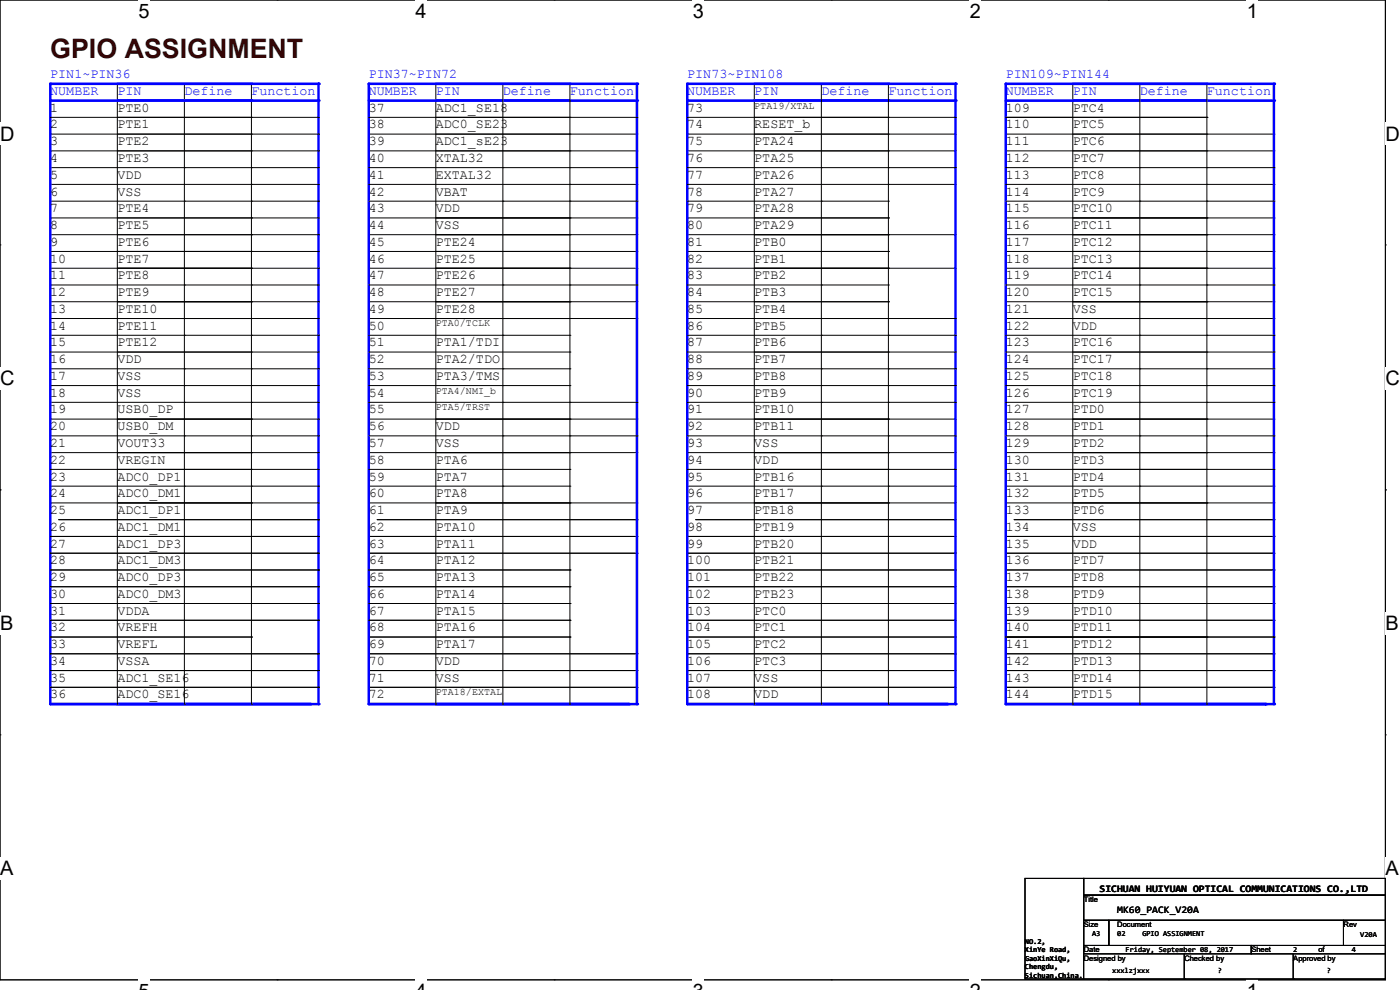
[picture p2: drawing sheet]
<svg xmlns="http://www.w3.org/2000/svg" width="297mm" height="210mm" viewBox="0 0 297 210" stroke-linecap="round" stroke-linejoin="round" font-family="sans-serif">
<path d="M0 0h293.9v207.8h-293.9z" fill="none" stroke="#000" stroke-width=".21"/>
<g fill="#fff">
<path d="M29.4 0h2.3v4.7h-2.3z"/>
<path d="M29.4 207.8h2.3v2.2h-2.3z"/>
</g>
<path d="M58.8 0h.1M58.8 207.8h.1" fill="none" stroke="#000" stroke-width=".21"/>
<g fill="#fff">
<path d="M88.2 0h2.3v4.7h-2.3z"/>
<path d="M88.2 207.8h2.3v2.2h-2.3z"/>
</g>
<path d="M117.6 0h.1M117.6 207.8h.1" fill="none" stroke="#000" stroke-width=".21"/>
<g fill="#fff">
<path d="M146.9 0h2.4v4.7h-2.4z"/>
<path d="M146.9 207.8h2.4v2.2h-2.4z"/>
</g>
<path d="M176.3 0h.1M176.3 207.8h.1" fill="none" stroke="#000" stroke-width=".21"/>
<g fill="#fff">
<path d="M205.7 0h2.4v4.7h-2.4z"/>
<path d="M205.7 207.8h2.4v2.2h-2.4z"/>
</g>
<path d="M235.1 0h.1M235.1 207.8h.1" fill="none" stroke="#000" stroke-width=".21"/>
<g fill="#fff">
<path d="M264.5 0h2.4v4.7h-2.4z"/>
<path d="M264.5 207.8h2.4v2.2h-2.4z"/>
<path d="M0 26h3.1v4.7h-3.1z"/>
<path d="M293.9 26h3.1v4.7h-3.1z"/>
<path d="M0 77.9h3.1v4.8h-3.1z"/>
<path d="M293.9 77.9h3.1v4.8h-3.1z"/>
</g>
<path d="M0 52h.1M293.9 52h.1" fill="none" stroke="#000" stroke-width=".21"/>
<g fill="#fff">
<path d="M0 129.9h2.8v4.7h-2.8z"/>
<path d="M293.9 129.9h2.8v4.7h-2.8z"/>
</g>
<path d="M0 103.9h.1M293.9 103.9h.1" fill="none" stroke="#000" stroke-width=".21"/>
<g fill="#fff">
<path d="M0 181.9h2.8v4.7h-2.8z"/>
<path d="M293.9 181.9h2.8v4.7h-2.8z"/>
</g>
<path d="M10.7 92.5h28.4M10.7 85.3h28.4M24.9 88.9h28.4M24.9 96h28.4M39.1 92.5h.1M39.1 85.3h.1M53.3 88.9h.1M53.3 96h.1M0 155.9h.1M293.9 155.9h.1" fill="none" stroke="#000" stroke-width=".21"/>
<path d="M24.9 17.8h42.7" fill="none" stroke="#00f" stroke-width=".53"/>
<circle cx="67.6" cy="17.8" r=".26" fill="#00f"/>
<path d="M24.9 17.8h.1M24.9 17.8v92.4" fill="none" stroke="#000" stroke-width=".21"/>
<path d="M24.9 21.3h42.7" fill="none" stroke="#00f" stroke-width=".53"/>
<circle cx="67.6" cy="21.3" r=".26" fill="#00f"/>
<path d="M67.6 17.8v131.6" fill="none" stroke="#00f" stroke-width=".53"/>
<circle cx="67.6" cy="17.8" r=".26" fill="#00f"/>
<g fill="none" stroke="#000" stroke-width=".21">
<path d="M39.1 17.8h.1M39.1 17.8v92.4M53.3 17.8h.1M53.3 17.8v92.4M10.7 35.6h28.4M10.7 39.1h42.6M10.7 28.4h56.9M10.7 32h56.9M24.9 24.9h42.7M39.1 35.6h.1M53.3 39.1h.1M53.3 28.4h.1"/>
<path d="M53.3 32h.1M53.3 35.6h14.3M67.6 24.9h.1M67.6 35.6h.1M67.6 28.4h.1M67.6 32h.1M10.7 42.7h28.4M10.7 46.2h42.6M10.7 49.8h42.6M10.7 53.3h56.9M10.7 56.9h56.9M39.1 42.7h.1"/>
<path d="M53.3 46.2h.1M53.3 49.8h.1M53.3 53.3h.1M53.3 56.9h.1M53.3 42.7h14.3M67.6 42.7h.1M67.6 53.3h.1M67.6 56.9h.1M10.7 60.5h28.4M10.7 64h56.9M10.7 67.6h56.9M10.7 71.1h28.4"/>
<path d="M10.7 78.2h28.4M24.9 74.7h42.7M39.1 60.5h.1M39.1 71.1h.1M39.1 78.2h.1M53.3 64h.1M53.3 67.6h.1M53.3 60.5h14.3M53.3 71.1h14.3M53.3 78.2h14.3M67.6 78.2h.1M67.6 71.1h.1"/>
<path d="M67.6 74.7h.1M67.6 60.5h.1M67.6 64h.1M67.6 67.6h.1M10.7 81.8h28.4M10.7 88.9h56.9M10.7 96h56.9M24.9 99.6h42.7M39.1 81.8h.1M53.3 88.9h.1M53.3 96h.1M53.3 81.8h14.3"/>
<path d="M53.3 92.5h14.3M53.3 85.3h14.3M67.6 99.6h.1M67.6 92.5h.1M67.6 85.3h.1M67.6 81.8h.1M67.6 88.9h.1M67.6 96h.1M10.7 106.7h56.9M10.7 103.1h42.6M39.1 103.1h.1M53.3 106.7h.1"/>
<path d="M53.3 103.1h.1M67.6 106.7h.1"/>
</g>
<path d="M10.7 17.8h42.6" fill="none" stroke="#00f" stroke-width=".53"/>
<circle cx="53.3" cy="17.8" r=".26" fill="#00f"/>
<path d="M10.7 17.8v131.6" fill="none" stroke="#00f" stroke-width=".53"/>
<circle cx="10.7" cy="17.8" r=".26" fill="#00f"/>
<path d="M10.7 21.3h42.6" fill="none" stroke="#00f" stroke-width=".53"/>
<circle cx="53.3" cy="21.3" r=".26" fill="#00f"/>
<g fill="none" stroke="#000" stroke-width=".21">
<path d="M10.7 24.9h42.6M39.1 35.6h14.2M53.3 24.9h.1M53.3 35.6h.1M39.1 42.7h14.2M53.3 42.7h.1M10.7 74.7h42.6M39.1 78.2h14.2M39.1 71.1h14.2M39.1 60.5h14.2M53.3 78.2h.1M53.3 71.1h.1"/>
<path d="M53.3 74.7h.1M53.3 60.5h.1M10.7 99.6h42.6M39.1 92.5h14.2M39.1 85.3h14.2M39.1 81.8h14.2M53.3 99.6h.1M53.3 92.5h.1M53.3 85.3h.1M53.3 81.8h.1M10.7 117.3h56.9M10.7 113.8h56.9"/>
<path d="M67.6 117.3h.1M67.6 113.8h.1M10.7 120.9h56.9M10.7 135.1h42.6M10.7 138.7h56.9M10.7 124.5h56.9M10.7 128h56.9M10.7 131.6h56.9M53.3 135.1h.1M67.6 120.9h.1M67.6 138.7h.1M67.6 124.5h.1"/>
<path d="M67.6 128h.1M67.6 131.6h.1M10.7 142.2h56.9M10.7 145.8h56.9M10.7 149.4h56.9M65.8 149.4h.1M67.6 142.2h.1M67.6 145.8h.1M67.6 149.4h.1"/>
</g>
<path d="M10.7 149.4h55.1" fill="none" stroke="#00f" stroke-width=".53"/>
<circle cx="65.8" cy="149.4" r=".26" fill="#00f"/>
<path d="M24.9 149.4h42.7" fill="none" stroke="#00f" stroke-width=".53"/>
<circle cx="67.6" cy="149.4" r=".26" fill="#00f"/>
<path d="M10.7 149.4h55.1M65.8 149.4h.1" fill="none" stroke="#000" stroke-width=".21"/>
<path d="M10.7 149.4h55.1" fill="none" stroke="#00f" stroke-width=".53"/>
<circle cx="65.8" cy="149.4" r=".26" fill="#00f"/>
<g fill="none" stroke="#000" stroke-width=".21">
<path d="M53.3 39.1h14.3M67.6 39.1h.1M12.4 110.2h55.2M24.9 110.2v39.2M39.1 110.2v39.2M53.3 110.2v39.2M53.3 103.1h14.3M67.6 110.2h.1M67.6 103.1h.1M78.2 117.3h56.9M78.2 113.8h56.9M135.1 117.3h.1"/>
<path d="M135.1 113.8h.1M78.2 135.1h42.7M78.2 138.7h56.9M120.9 135.1h.1M135.1 138.7h.1M24.9 149.4h.1M39.1 149.4h.1M53.3 149.4h.1M78.2 142.2h56.9M78.2 145.8h56.9M78.2 149.4h56.9M133.3 149.4h.1"/>
<path d="M135.1 142.2h.1M135.1 145.8h.1M135.1 149.4h.1"/>
</g>
<path d="M78.2 149.4h55.1" fill="none" stroke="#00f" stroke-width=".53"/>
<circle cx="133.3" cy="149.4" r=".26" fill="#00f"/>
<path d="M92.5 149.4h42.6" fill="none" stroke="#00f" stroke-width=".53"/>
<circle cx="135.1" cy="149.4" r=".26" fill="#00f"/>
<path d="M78.2 149.4h55.1M133.3 149.4h.1" fill="none" stroke="#000" stroke-width=".21"/>
<path d="M78.2 149.4h55.1" fill="none" stroke="#00f" stroke-width=".53"/>
<circle cx="133.3" cy="149.4" r=".26" fill="#00f"/>
<g fill="none" stroke="#000" stroke-width=".21">
<path d="M78.2 28.4h56.9M78.2 32h56.9M120.9 28.4h.1M120.9 32h.1M120.9 39.1h14.2M135.1 39.1h.1M135.1 28.4h.1M135.1 32h.1M78.2 46.2h56.9M78.2 49.8h56.9M78.2 53.3h56.9M78.2 56.9h56.9"/>
<path d="M120.9 46.2h.1M120.9 49.8h.1M120.9 53.3h.1M120.9 56.9h.1M135.1 46.2h.1M135.1 49.8h.1M135.1 53.3h.1M135.1 56.9h.1M78.2 64h56.9M78.2 67.6h56.9M120.9 64h.1M120.9 67.6h.1"/>
<path d="M135.1 64h.1M135.1 67.6h.1M78.2 88.9h56.9M78.2 96h56.9M120.9 88.9h.1M120.9 96h.1M135.1 88.9h.1M135.1 96h.1M78.2 106.7h56.9M78.2 103.1h42.7M80 110.2h55.1M92.5 110.2v39.2"/>
<path d="M106.7 103.1h.1M106.7 110.2v39.2M120.9 106.7h.1M120.9 103.1h.1M120.9 110.2v39.2M135.1 110.2h.1M135.1 106.7h.1M92.5 149.4h.1M106.7 149.4h.1M120.9 149.4h.1"/>
</g>
<path d="M78.2 17.8v131.6" fill="none" stroke="#00f" stroke-width=".53"/>
<circle cx="78.2" cy="17.8" r=".26" fill="#00f"/>
<path d="M78.2 21.3h42.7" fill="none" stroke="#00f" stroke-width=".53"/>
<circle cx="120.9" cy="21.3" r=".26" fill="#00f"/>
<g fill="none" stroke="#000" stroke-width=".21">
<path d="M92.5 17.8h.1M92.5 17.8v92.4M78.2 24.9h42.7M106.7 35.6h14.2M120.9 24.9h.1M120.9 35.6h.1M106.7 42.7h14.2M120.9 42.7h.1M78.2 74.7h42.7M106.7 78.2h14.2M106.7 71.1h14.2M106.7 60.5h14.2"/>
<path d="M120.9 78.2h.1M120.9 71.1h.1M120.9 74.7h.1M120.9 60.5h.1M78.2 99.6h42.7M78.2 92.5h42.7M78.2 85.3h42.7M92.5 88.9h28.4M92.5 96h28.4M106.7 92.5h.1M106.7 85.3h.1M106.7 81.8h14.2"/>
<path d="M120.9 99.6h.1M120.9 92.5h.1M120.9 85.3h.1M120.9 81.8h.1M120.9 88.9h.1M120.9 96h.1"/>
</g>
<path d="M92.5 21.3h42.6" fill="none" stroke="#00f" stroke-width=".53"/>
<circle cx="135.1" cy="21.3" r=".26" fill="#00f"/>
<path d="M135.1 17.8v131.6" fill="none" stroke="#00f" stroke-width=".53"/>
<circle cx="135.1" cy="17.8" r=".26" fill="#00f"/>
<g fill="none" stroke="#000" stroke-width=".21">
<path d="M106.7 17.8h.1M106.7 17.8v92.4M120.9 17.8h.1M120.9 17.8v92.4M78.2 35.6h28.5M78.2 39.1h42.7M92.5 24.9h42.6M106.7 35.6h.1M120.9 39.1h.1M120.9 35.6h14.2M135.1 24.9h.1M135.1 35.6h.1"/>
<path d="M78.2 42.7h28.5M92.5 46.2h28.4M92.5 49.8h28.4M92.5 53.3h28.4M92.5 56.9h28.4M106.7 42.7h.1M120.9 46.2h.1M120.9 49.8h.1M120.9 53.3h.1M120.9 56.9h.1M120.9 42.7h14.2M135.1 42.7h.1"/>
<path d="M78.2 60.5h28.5M78.2 71.1h28.5M78.2 78.2h28.5M92.5 64h28.4M92.5 67.6h28.4M106.7 60.5h.1M106.7 71.1h.1M106.7 78.2h.1M120.9 64h.1M120.9 67.6h.1M120.9 60.5h14.2M135.1 60.5h.1"/>
<path d="M78.2 81.8h28.5M106.7 81.8h.1M120.9 92.5h14.2M120.9 85.3h14.2M135.1 92.5h.1M135.1 85.3h.1"/>
</g>
<path d="M78.2 17.8h42.7" fill="none" stroke="#00f" stroke-width=".53"/>
<circle cx="120.9" cy="17.8" r=".26" fill="#00f"/>
<path d="M92.5 17.8h42.6" fill="none" stroke="#00f" stroke-width=".53"/>
<circle cx="135.1" cy="17.8" r=".26" fill="#00f"/>
<g fill="none" stroke="#000" stroke-width=".21">
<path d="M145.8 117.3h56.9M145.8 113.8h56.9M202.7 117.3h.1M202.7 113.8h.1M145.8 120.9h56.9M145.8 135.1h56.9M145.8 138.7h56.9M145.8 124.5h56.9M145.8 128h56.9M145.8 131.6h56.9M202.7 120.9h.1M202.7 135.1h.1"/>
<path d="M202.7 138.7h.1M202.7 124.5h.1M202.7 128h.1M202.7 131.6h.1M145.8 142.2h56.9M145.8 145.8h56.9M145.8 149.4h56.9M200.9 149.4h.1M202.7 142.2h.1M202.7 145.8h.1M202.7 149.4h.1"/>
</g>
<path d="M145.8 149.4h55.1" fill="none" stroke="#00f" stroke-width=".53"/>
<circle cx="200.9" cy="149.4" r=".26" fill="#00f"/>
<path d="M160 149.4h42.7" fill="none" stroke="#00f" stroke-width=".53"/>
<circle cx="202.7" cy="149.4" r=".26" fill="#00f"/>
<path d="M145.8 149.4h55.1M200.9 149.4h.1" fill="none" stroke="#000" stroke-width=".21"/>
<path d="M145.8 149.4h55.1" fill="none" stroke="#00f" stroke-width=".53"/>
<circle cx="200.9" cy="149.4" r=".26" fill="#00f"/>
<g fill="none" stroke="#000" stroke-width=".21">
<path d="M145.8 28.4h56.9M145.8 32h56.9M188.5 28.4h.1M188.5 32h.1M188.5 39.1h14.2M202.7 39.1h.1M202.7 28.4h.1M202.7 32h.1M145.8 49.8h56.9M145.8 56.9h56.9M145.8 46.2h42.7M145.8 53.3h42.7"/>
<path d="M188.5 46.2h.1M188.5 49.8h.1M188.5 53.3h.1M188.5 56.9h.1M202.7 49.8h.1M202.7 56.9h.1M145.8 64h42.7M145.8 67.6h42.7M188.5 64h.1M188.5 67.6h.1M145.8 88.9h56.9M145.8 96h56.9"/>
<path d="M188.5 88.9h.1M188.5 96h.1M202.7 88.9h.1M202.7 96h.1M145.8 103.1h56.9M145.8 106.7h56.9M147.6 110.2h55.1M160 110.2v39.2M174.2 103.1h.1M174.2 110.2v39.2M188.5 106.7h.1M188.5 103.1h.1"/>
<path d="M188.5 110.2v39.2M202.7 110.2h.1M202.7 103.1h.1M202.7 106.7h.1M160 149.4h.1M174.2 149.4h.1M188.5 149.4h.1"/>
</g>
<path d="M145.8 17.8v131.6" fill="none" stroke="#00f" stroke-width=".53"/>
<circle cx="145.8" cy="17.8" r=".26" fill="#00f"/>
<path d="M145.8 21.3h42.7" fill="none" stroke="#00f" stroke-width=".53"/>
<circle cx="188.5" cy="21.3" r=".26" fill="#00f"/>
<g fill="none" stroke="#000" stroke-width=".21">
<path d="M160 17.8h.1M160 17.8v92.4M145.8 24.9h42.7M174.2 35.6h14.3M188.5 24.9h.1M188.5 35.6h.1M174.2 42.7h14.3M188.5 42.7h.1M145.8 74.7h42.7M174.2 78.2h14.3M174.2 71.1h14.3M174.2 60.5h14.3"/>
<path d="M188.5 78.2h.1M188.5 71.1h.1M188.5 74.7h.1M188.5 60.5h.1M145.8 99.6h42.7M145.8 92.5h42.7M145.8 85.3h42.7M160 88.9h28.5M160 96h28.5M174.2 92.5h.1M174.2 85.3h.1M174.2 81.8h14.3"/>
<path d="M188.5 99.6h.1M188.5 92.5h.1M188.5 85.3h.1M188.5 81.8h.1M188.5 88.9h.1M188.5 96h.1"/>
</g>
<path d="M160 21.3h42.7" fill="none" stroke="#00f" stroke-width=".53"/>
<circle cx="202.7" cy="21.3" r=".26" fill="#00f"/>
<path d="M202.7 17.8v131.6" fill="none" stroke="#00f" stroke-width=".53"/>
<circle cx="202.7" cy="17.8" r=".26" fill="#00f"/>
<g fill="none" stroke="#000" stroke-width=".21">
<path d="M174.2 17.8h.1M174.2 17.8v92.4M188.5 17.8h.1M188.5 17.8v92.4M145.8 35.6h28.4M145.8 39.1h42.7M160 24.9h42.7M174.2 35.6h.1M188.5 39.1h.1M188.5 35.6h14.2M202.7 24.9h.1M202.7 35.6h.1"/>
<path d="M145.8 42.7h28.4M160 46.2h28.5M160 49.8h28.5M160 53.3h28.5M160 56.9h28.5M174.2 42.7h.1M188.5 46.2h.1M188.5 49.8h.1M188.5 53.3h.1M188.5 56.9h.1M145.8 60.5h28.4M145.8 71.1h28.4"/>
<path d="M145.8 78.2h28.4M160 64h28.5M160 67.6h28.5M160 74.7h42.7M174.2 60.5h.1M174.2 71.1h.1M174.2 78.2h.1M188.5 64h.1M188.5 67.6h.1M188.5 71.1h14.2M188.5 78.2h14.2M202.7 78.2h.1"/>
<path d="M202.7 71.1h.1M202.7 74.7h.1M145.8 81.8h28.4M160 99.6h42.7M174.2 81.8h.1M188.5 81.8h14.2M188.5 92.5h14.2M188.5 85.3h14.2M202.7 99.6h.1M202.7 92.5h.1M202.7 85.3h.1M202.7 81.8h.1"/>
</g>
<path d="M145.8 17.8h42.7" fill="none" stroke="#00f" stroke-width=".53"/>
<circle cx="188.5" cy="17.8" r=".26" fill="#00f"/>
<path d="M160 17.8h42.7" fill="none" stroke="#00f" stroke-width=".53"/>
<circle cx="202.7" cy="17.8" r=".26" fill="#00f"/>
<g fill="none" stroke="#000" stroke-width=".21">
<path d="M213.4 117.3h56.9M213.4 113.8h56.9M270.3 117.3h.1M270.3 113.8h.1M213.4 120.9h56.9M213.4 135.1h42.6M213.4 138.7h56.9M213.4 124.5h56.9M213.4 128h56.9M213.4 131.6h56.9M256 135.1h.1M270.3 120.9h.1"/>
<path d="M270.3 138.7h.1M270.3 124.5h.1M270.3 128h.1M270.3 131.6h.1M213.4 142.2h56.9M213.4 145.8h56.9M213.4 149.4h56.9M268.5 149.4h.1M270.3 142.2h.1M270.3 145.8h.1M270.3 149.4h.1"/>
</g>
<path d="M213.4 149.4h55.1" fill="none" stroke="#00f" stroke-width=".53"/>
<circle cx="268.5" cy="149.4" r=".26" fill="#00f"/>
<path d="M227.6 149.4h42.7" fill="none" stroke="#00f" stroke-width=".53"/>
<circle cx="270.3" cy="149.4" r=".26" fill="#00f"/>
<path d="M213.4 149.4h55.1M268.5 149.4h.1" fill="none" stroke="#000" stroke-width=".21"/>
<path d="M213.4 149.4h55.1" fill="none" stroke="#00f" stroke-width=".53"/>
<circle cx="268.5" cy="149.4" r=".26" fill="#00f"/>
<g fill="none" stroke="#000" stroke-width=".21">
<path d="M213.4 28.4h56.9M213.4 32h56.9M256 28.4h.1M256 32h.1M256 39.1h14.3M270.3 39.1h.1M270.3 28.4h.1M270.3 32h.1M213.4 46.2h56.9M213.4 49.8h56.9M213.4 53.3h56.9M213.4 56.9h56.9"/>
<path d="M256 46.2h.1M256 49.8h.1M256 53.3h.1M256 56.9h.1M270.3 46.2h.1M270.3 49.8h.1M270.3 53.3h.1M270.3 56.9h.1M213.4 64h56.9M213.4 67.6h56.9M256 64h.1M256 67.6h.1"/>
<path d="M270.3 64h.1M270.3 67.6h.1M213.4 88.9h56.9M213.4 96h56.9M256 88.9h.1M256 96h.1M270.3 88.9h.1M270.3 96h.1M213.4 103.1h56.9M213.4 106.7h56.9M215.1 110.2h55.2M227.6 110.2v39.2"/>
<path d="M241.8 103.1h.1M241.8 110.2v39.2M256 106.7h.1M256 103.1h.1M256 110.2v39.2M270.3 110.2h.1M270.3 103.1h.1M270.3 106.7h.1M227.6 149.4h.1M241.8 149.4h.1M256 149.4h.1"/>
</g>
<path d="M213.4 17.8v131.6" fill="none" stroke="#00f" stroke-width=".53"/>
<circle cx="213.4" cy="17.8" r=".26" fill="#00f"/>
<path d="M213.4 21.3h42.6" fill="none" stroke="#00f" stroke-width=".53"/>
<circle cx="256" cy="21.3" r=".26" fill="#00f"/>
<g fill="none" stroke="#000" stroke-width=".21">
<path d="M227.6 17.8h.1M227.6 17.8v92.4M213.4 24.9h42.6M241.8 35.6h14.2M256 24.9h.1M256 35.6h.1M241.8 42.7h14.2M256 42.7h.1M213.4 74.7h42.6M241.8 78.2h14.2M241.8 71.1h14.2M241.8 60.5h14.2"/>
<path d="M256 78.2h.1M256 71.1h.1M256 74.7h.1M256 60.5h.1M213.4 99.6h42.6M213.4 92.5h42.6M213.4 85.3h42.6M227.6 88.9h28.4M227.6 96h28.4M241.8 92.5h.1M241.8 85.3h.1M241.8 81.8h14.2"/>
<path d="M256 99.6h.1M256 92.5h.1M256 85.3h.1M256 81.8h.1M256 88.9h.1M256 96h.1"/>
</g>
<path d="M227.6 21.3h42.7" fill="none" stroke="#00f" stroke-width=".53"/>
<circle cx="270.3" cy="21.3" r=".26" fill="#00f"/>
<path d="M270.3 17.8v131.6" fill="none" stroke="#00f" stroke-width=".53"/>
<circle cx="270.3" cy="17.8" r=".26" fill="#00f"/>
<g fill="none" stroke="#000" stroke-width=".21">
<path d="M241.8 17.8h.1M241.8 17.8v92.4M256 17.8h.1M256 17.8v92.4M213.4 24.9h42.6M213.4 35.6h28.4M213.4 39.1h42.6M241.8 35.6h.1M256 24.9h.1M256 39.1h.1M256 35.6h14.3M270.3 35.6h.1"/>
<path d="M213.4 42.7h28.4M227.6 46.2h28.4M227.6 49.8h28.4M227.6 53.3h28.4M227.6 56.9h28.4M241.8 42.7h.1M256 46.2h.1M256 49.8h.1M256 53.3h.1M256 56.9h.1M256 42.7h14.3M270.3 42.7h.1"/>
<path d="M213.4 60.5h28.4M213.4 71.1h28.4M213.4 78.2h28.4M227.6 64h28.4M227.6 67.6h28.4M227.6 74.7h42.7M241.8 60.5h.1M241.8 71.1h.1M241.8 78.2h.1M256 64h.1M256 67.6h.1M256 60.5h14.3"/>
<path d="M256 71.1h14.3M256 78.2h14.3M270.3 78.2h.1M270.3 71.1h.1M270.3 74.7h.1M270.3 60.5h.1M213.4 81.8h28.4M227.6 99.6h42.7M241.8 81.8h.1M256 81.8h14.3M256 92.5h14.3M256 85.3h14.3"/>
<path d="M270.3 99.6h.1M270.3 92.5h.1M270.3 85.3h.1M270.3 81.8h.1"/>
</g>
<path d="M213.4 17.8h42.6" fill="none" stroke="#00f" stroke-width=".53"/>
<circle cx="256" cy="17.8" r=".26" fill="#00f"/>
<path d="M227.6 17.8h42.7" fill="none" stroke="#00f" stroke-width=".53"/>
<circle cx="270.3" cy="17.8" r=".26" fill="#00f"/>
<g fill="none" stroke="#000" stroke-width=".21">
<path d="M53.3 46.2h14.3M53.3 49.8h14.3M67.6 46.2h.1M67.6 49.8h.1M188.5 67.6h14.2M202.7 67.6h.1M78.2 120.9h42.7M78.2 124.5h42.7M78.2 128h42.7M78.2 131.6h42.7M120.9 120.9h.1M120.9 124.5h.1"/>
<path d="M120.9 128h.1M120.9 131.6h.1M213.4 135.1h56.9M270.3 135.1h.1M217.4 186.3h12.5v21.4h-12.5zM229.9 186.3h64v3.6h-64zM229.9 189.9h64v5.3h-64zM229.9 195.2h5.3v5.4h-5.3zM235.2 195.2h49.8v5.4h-49.8zM285 195.2h8.9v5.4h-8.9zM229.9 200.6h35.6v1.7h-35.6zM251.2 207.7h.1"/>
<path d="M251.2 202.3v5.4M265.5 200.6h28.4v1.7h-28.4zM274.3 207.7h.1M274.3 202.3v5.4M293.9 202.3v5.4h-64"/>
</g>
<text font-size="5.7" fill="#400000" x="10.7" y="12.3">GPIO ASSIGNMENT</text>
<g font-size="4.2">
<text x="29.4" y="3.8">5</text>
<text x="88.2" y="3.8">4</text>
<text x="147" y="3.8">3</text>
<text x="205.7" y="3.8">2</text>
<text x="264.5" y="3.8">1</text>
<text x="0" y="29.8">D</text>
<text x="293.9" y="29.8">D</text>
<text x="0" y="81.8">C</text>
<text x="293.9" y="81.8">C</text>
<text x="0" y="133.7">B</text>
<text x="293.9" y="133.7">B</text>
<text x="0" y="185.7">A</text>
<text x="293.9" y="185.7">A</text>
</g>
<g font-size="2.8" fill="#00f">
<text x="10.7" y="16.6">PIN1~PIN36</text>
<text x="78.2" y="16.6">PIN37~PIN72</text>
<text x="145.8" y="16.6">PIN73~PIN108</text>
<text x="213.4" y="16.6">PIN109~PIN144</text>
<text x="10.7" y="20.1">NUMBER</text>
<text x="24.9" y="20.1">PIN</text>
<text x="39.1" y="20.1">Define</text>
<text x="53.3" y="20.1">Function</text>
<text x="78.2" y="20.1">NUMBER</text>
<text x="92.5" y="20.1">PIN</text>
<text x="106.7" y="20.1">Define</text>
<text x="120.9" y="20.1">Function</text>
<text x="145.8" y="20.1">NUMBER</text>
<text x="160" y="20.1">PIN</text>
<text x="174.2" y="20.1">Define</text>
<text x="188.5" y="20.1">Function</text>
<text x="213.4" y="20.1">NUMBER</text>
<text x="227.6" y="20.1">PIN</text>
<text x="241.8" y="20.1">Define</text>
<text x="256" y="20.1">Function</text>
</g>
<g font-size="2.8">
<text x="10.7" y="23.7">1</text>
<text x="24.9" y="23.7">PTE0</text>
<text x="78.2" y="23.7">37</text>
<text x="92.5" y="23.7">ADC1_SE18</text>
<text x="145.8" y="23.7">73</text>
<text x="213.4" y="23.7">109</text>
<text x="227.6" y="23.7">PTC4</text>
<text x="10.7" y="27.3">2</text>
<text x="24.9" y="27.3">PTE1</text>
<text x="78.2" y="27.3">38</text>
<text x="92.5" y="27.3">ADC0_SE23</text>
<text x="145.8" y="27.3">74</text>
<text x="160" y="27.3">RESET_b</text>
<text x="213.4" y="27.3">110</text>
<text x="227.6" y="27.3">PTC5</text>
<text x="10.7" y="30.8">3</text>
<text x="10.7" y="34.4">4</text>
<text x="24.9" y="30.8">PTE2</text>
<text x="24.9" y="34.4">PTE3</text>
<text x="78.2" y="30.8">39</text>
<text x="78.2" y="34.4">40</text>
<text x="92.5" y="30.8">ADC1_sE23</text>
<text x="92.5" y="34.4">XTAL32</text>
<text x="145.8" y="30.8">75</text>
<text x="145.8" y="34.4">76</text>
<text x="160" y="30.8">PTA24</text>
<text x="160" y="34.4">PTA25</text>
<text x="213.4" y="30.8">111</text>
<text x="213.4" y="34.4">112</text>
<text x="227.6" y="30.8">PTC6</text>
<text x="227.6" y="34.4">PTC7</text>
<text x="10.7" y="37.9">5</text>
<text x="10.7" y="41.5">6</text>
<text x="24.9" y="37.9">VDD</text>
<text x="24.9" y="41.5">VSS</text>
<text x="78.2" y="37.9">41</text>
<text x="78.2" y="41.5">42</text>
<text x="92.5" y="37.9">EXTAL32</text>
<text x="92.5" y="41.5">VBAT</text>
<text x="145.8" y="37.9">77</text>
<text x="145.8" y="41.5">78</text>
<text x="160" y="37.9">PTA26</text>
<text x="160" y="41.5">PTA27</text>
<text x="213.4" y="37.9">113</text>
<text x="213.4" y="41.5">114</text>
<text x="227.6" y="37.9">PTC8</text>
<text x="227.6" y="41.5">PTC9</text>
<text x="10.7" y="45">7</text>
<text x="24.9" y="45">PTE4</text>
<text x="78.2" y="45">43</text>
<text x="92.5" y="45">VDD</text>
<text x="145.8" y="45">79</text>
<text x="160" y="45">PTA28</text>
<text x="213.4" y="45">115</text>
<text x="227.6" y="45">PTC10</text>
<text x="10.7" y="48.6">8</text>
<text x="10.7" y="52.1">9</text>
<text x="24.9" y="48.6">PTE5</text>
<text x="24.9" y="52.1">PTE6</text>
<text x="78.2" y="48.6">44</text>
<text x="78.2" y="52.1">45</text>
<text x="92.5" y="48.6">VSS</text>
<text x="92.5" y="52.1">PTE24</text>
<text x="145.8" y="48.6">80</text>
<text x="145.8" y="52.1">81</text>
<text x="160" y="48.6">PTA29</text>
<text x="160" y="52.1">PTB0</text>
<text x="213.4" y="48.6">116</text>
<text x="213.4" y="52.1">117</text>
<text x="227.6" y="48.6">PTC11</text>
<text x="227.6" y="52.1">PTC12</text>
<text x="10.7" y="55.7">10</text>
<text x="10.7" y="59.3">11</text>
<text x="24.9" y="55.7">PTE7</text>
<text x="24.9" y="59.3">PTE8</text>
<text x="78.2" y="55.7">46</text>
<text x="78.2" y="59.3">47</text>
<text x="92.5" y="55.7">PTE25</text>
<text x="92.5" y="59.3">PTE26</text>
<text x="145.8" y="55.7">82</text>
<text x="145.8" y="59.3">83</text>
<text x="160" y="55.7">PTB1</text>
<text x="160" y="59.3">PTB2</text>
<text x="213.4" y="55.7">118</text>
<text x="213.4" y="59.3">119</text>
<text x="227.6" y="55.7">PTC13</text>
<text x="227.6" y="59.3">PTC14</text>
<text x="10.7" y="62.8">12</text>
<text x="24.9" y="62.8">PTE9</text>
<text x="78.2" y="62.8">48</text>
<text x="92.5" y="62.8">PTE27</text>
<text x="145.8" y="62.8">84</text>
<text x="160" y="62.8">PTB3</text>
<text x="213.4" y="62.8">120</text>
<text x="227.6" y="62.8">PTC15</text>
<text x="10.7" y="66.4">13</text>
<text x="10.7" y="69.9">14</text>
<text x="24.9" y="66.4">PTE10</text>
<text x="24.9" y="69.9">PTE11</text>
<text x="78.2" y="66.4">49</text>
<text x="78.2" y="69.9">50</text>
<text x="92.5" y="66.4">PTE28</text>
<text x="145.8" y="66.4">85</text>
<text x="145.8" y="69.9">86</text>
<text x="160" y="66.4">PTB4</text>
<text x="160" y="69.9">PTB5</text>
<text x="213.4" y="66.4">121</text>
<text x="213.4" y="69.9">122</text>
<text x="227.6" y="66.4">VSS</text>
<text x="227.6" y="69.9">VDD</text>
<text x="10.7" y="73.5">15</text>
<text x="10.7" y="77">16</text>
<text x="24.9" y="73.5">PTE12</text>
<text x="24.9" y="77">VDD</text>
<text x="78.2" y="73.5">51</text>
<text x="78.2" y="77">52</text>
<text x="92.5" y="73.5">PTA1/TDI</text>
<text x="92.5" y="77">PTA2/TDO</text>
<text x="145.8" y="73.5">87</text>
<text x="145.8" y="77">88</text>
<text x="160" y="73.5">PTB6</text>
<text x="160" y="77">PTB7</text>
<text x="213.4" y="73.5">123</text>
<text x="213.4" y="77">124</text>
<text x="227.6" y="73.5">PTC16</text>
<text x="227.6" y="77">PTC17</text>
<text x="10.7" y="80.6">17</text>
<text x="24.9" y="80.6">VSS</text>
<text x="78.2" y="80.6">53</text>
<text x="92.5" y="80.6">PTA3/TMS</text>
<text x="145.8" y="80.6">89</text>
<text x="160" y="80.6">PTB8</text>
<text x="213.4" y="80.6">125</text>
<text x="227.6" y="80.6">PTC18</text>
<text x="10.7" y="87.7">19</text>
<text x="10.7" y="84.1">18</text>
<text x="24.9" y="87.7">USB0_DP</text>
<text x="24.9" y="84.1">VSS</text>
<text x="78.2" y="87.7">55</text>
<text x="78.2" y="84.1">54</text>
<text x="145.8" y="87.7">91</text>
<text x="145.8" y="84.1">90</text>
<text x="160" y="84.1">PTB9</text>
<text x="160" y="87.7">PTB10</text>
<text x="213.4" y="87.7">127</text>
<text x="213.4" y="84.1">126</text>
<text x="227.6" y="84.1">PTC19</text>
<text x="227.6" y="87.7">PTD0</text>
<text x="10.7" y="91.3">20</text>
<text x="10.7" y="94.8">21</text>
<text x="24.9" y="91.3">USB0_DM</text>
<text x="24.9" y="94.8">VOUT33</text>
<text x="78.2" y="91.3">56</text>
<text x="78.2" y="94.8">57</text>
<text x="92.5" y="91.3">VDD</text>
<text x="92.5" y="94.8">VSS</text>
<text x="145.8" y="91.3">92</text>
<text x="145.8" y="94.8">93</text>
<text x="160" y="91.3">PTB11</text>
<text x="160" y="94.8">VSS</text>
<text x="213.4" y="91.3">128</text>
<text x="213.4" y="94.8">129</text>
<text x="227.6" y="91.3">PTD1</text>
<text x="227.6" y="94.8">PTD2</text>
<text x="10.7" y="101.9">23</text>
<text x="10.7" y="98.4">22</text>
<text x="24.9" y="98.4">VREGIN</text>
<text x="24.9" y="101.9">ADC0_DP1</text>
<text x="78.2" y="101.9">59</text>
<text x="78.2" y="98.4">58</text>
<text x="92.5" y="98.4">PTA6</text>
<text x="92.5" y="101.9">PTA7</text>
<text x="145.8" y="101.9">95</text>
<text x="145.8" y="98.4">94</text>
<text x="160" y="98.4">VDD</text>
<text x="160" y="101.9">PTB16</text>
<text x="213.4" y="101.9">131</text>
<text x="213.4" y="98.4">130</text>
<text x="227.6" y="98.4">PTD3</text>
<text x="227.6" y="101.9">PTD4</text>
<text x="10.7" y="105.5">24</text>
<text x="24.9" y="105.5">ADC0_DM1</text>
<text x="78.2" y="105.5">60</text>
<text x="92.5" y="105.5">PTA8</text>
<text x="145.8" y="105.5">96</text>
<text x="160" y="105.5">PTB17</text>
<text x="213.4" y="105.5">132</text>
<text x="227.6" y="105.5">PTD5</text>
<text x="10.7" y="109">25</text>
<text x="10.7" y="112.6">26</text>
<text x="24.9" y="109">ADC1_DP1</text>
<text x="24.9" y="112.6">ADC1_DM1</text>
<text x="78.2" y="112.6">62</text>
<text x="78.2" y="109">61</text>
<text x="92.5" y="109">PTA9</text>
<text x="92.5" y="112.6">PTA10</text>
<text x="145.8" y="112.6">98</text>
<text x="145.8" y="109">97</text>
<text x="160" y="109">PTB18</text>
<text x="160" y="112.6">PTB19</text>
<text x="213.4" y="112.6">134</text>
<text x="213.4" y="109">133</text>
<text x="227.6" y="109">PTD6</text>
<text x="227.6" y="112.6">VSS</text>
<text x="10.7" y="116.2">27</text>
<text x="10.7" y="119.7">28</text>
<text x="24.9" y="119.7">ADC1_DM3</text>
<text x="24.9" y="116.2">ADC1_DP3</text>
<text x="78.2" y="116.2">63</text>
<text x="78.2" y="119.7">64</text>
<text x="92.5" y="119.7">PTA12</text>
<text x="92.5" y="116.2">PTA11</text>
<text x="145.8" y="116.2">99</text>
<text x="145.8" y="119.7">100</text>
<text x="160" y="119.7">PTB21</text>
<text x="160" y="116.2">PTB20</text>
<text x="213.4" y="116.2">135</text>
<text x="213.4" y="119.7">136</text>
<text x="227.6" y="119.7">PTD7</text>
<text x="227.6" y="116.2">VDD</text>
<text x="10.7" y="123.3">29</text>
<text x="24.9" y="123.3">ADC0_DP3</text>
<text x="78.2" y="123.3">65</text>
<text x="92.5" y="123.3">PTA13</text>
<text x="145.8" y="123.3">101</text>
<text x="160" y="123.3">PTB22</text>
<text x="213.4" y="123.3">137</text>
<text x="227.6" y="123.3">PTD8</text>
<text x="10.7" y="126.8">30</text>
<text x="10.7" y="130.4">31</text>
<text x="24.9" y="126.8">ADC0_DM3</text>
<text x="24.9" y="130.4">VDDA</text>
<text x="78.2" y="126.8">66</text>
<text x="78.2" y="130.4">67</text>
<text x="92.5" y="126.8">PTA14</text>
<text x="92.5" y="130.4">PTA15</text>
<text x="145.8" y="126.8">102</text>
<text x="145.8" y="130.4">103</text>
<text x="160" y="126.8">PTB23</text>
<text x="160" y="130.4">PTC0</text>
<text x="213.4" y="126.8">138</text>
<text x="213.4" y="130.4">139</text>
<text x="227.6" y="126.8">PTD9</text>
<text x="227.6" y="130.4">PTD10</text>
<text x="10.7" y="137.5">33</text>
<text x="10.7" y="133.9">32</text>
<text x="24.9" y="133.9">VREFH</text>
<text x="24.9" y="137.5">VREFL</text>
<text x="78.2" y="137.5">69</text>
<text x="78.2" y="133.9">68</text>
<text x="92.5" y="133.9">PTA16</text>
<text x="92.5" y="137.5">PTA17</text>
<text x="145.8" y="137.5">105</text>
<text x="145.8" y="133.9">104</text>
<text x="160" y="133.9">PTC1</text>
<text x="160" y="137.5">PTC2</text>
<text x="213.4" y="137.5">141</text>
<text x="213.4" y="133.9">140</text>
<text x="227.6" y="133.9">PTD11</text>
<text x="227.6" y="137.5">PTD12</text>
<text x="10.7" y="141">34</text>
<text x="24.9" y="141">VSSA</text>
<text x="78.2" y="141">70</text>
<text x="92.5" y="141">VDD</text>
<text x="145.8" y="141">106</text>
<text x="160" y="141">PTC3</text>
<text x="213.4" y="141">142</text>
<text x="227.6" y="141">PTD13</text>
<text x="10.7" y="144.6">35</text>
<text x="10.7" y="148.2">36</text>
<text x="24.9" y="144.6">ADC1_SE16</text>
<text x="24.9" y="148.2">ADC0_SE16</text>
<text x="78.2" y="144.6">71</text>
<text x="78.2" y="148.2">72</text>
<text x="92.5" y="144.6">VSS</text>
<text x="145.8" y="144.6">107</text>
<text x="145.8" y="148.2">108</text>
<text x="160" y="144.6">VSS</text>
<text x="160" y="148.2">VDD</text>
<text x="213.4" y="144.6">143</text>
<text x="213.4" y="148.2">144</text>
<text x="227.6" y="144.6">PTD14</text>
<text x="227.6" y="148.2">PTD15</text>
</g>
<g font-size="2.1">
<text x="160" y="23">PTA19/XTAL</text>
<text x="92.5" y="69.3">PTA0/TCLK</text>
<text x="92.5" y="83.5">PTA4/NMI_b</text>
<text x="92.5" y="87">PTA5/TRST</text>
<text x="92.5" y="147.5">PTA18/EXTAL</text>
<text x="233.3" y="189.2">SICHUAN HUIYUAN OPTICAL COMMUNICATIONS CO.,LTD</text>
<text x="237" y="193.6">MK60_PACK_V20A</text>
</g>
<g font-size="1.6">
<text x="229.9" y="191.3">Title</text>
<text x="229.9" y="196.7">Size</text>
<text x="237" y="196.7">Document</text>
<text x="285" y="196.7">Rev</text>
<text x="217.4" y="200.2">NO.2,</text>
<text x="217.4" y="202">XinYe Road,</text>
<text x="217.5" y="203.8">GaoXinXiQu,</text>
<text x="229.9" y="202">Date</text>
<text x="229.9" y="203.8">Designed by</text>
<text x="231.7" y="198.5">A3</text>
<text x="237" y="198.5">02</text>
<text x="238.8" y="202">Friday, September 08, 2017</text>
<text x="242.3" y="198.5">GPIO ASSIGNMENT</text>
<text x="251.2" y="203.8">Checked by</text>
<text x="265.5" y="202">Sheet</text>
<text x="274.3" y="202">2</text>
<text x="274.4" y="203.8">Approved by</text>
<text x="279.7" y="202">of</text>
<text x="286.8" y="202">4</text>
<text x="288.6" y="198.8">V20A</text>
<text x="217.4" y="205.6">Chengdu,</text>
<text x="217.4" y="207.4">Sichuan,China.</text>
<text x="236" y="206.5">xxxlzjxxx</text>
<text x="258.3" y="206.5">?</text>
<text x="281.5" y="206.5">?</text>
</g>
</svg>
